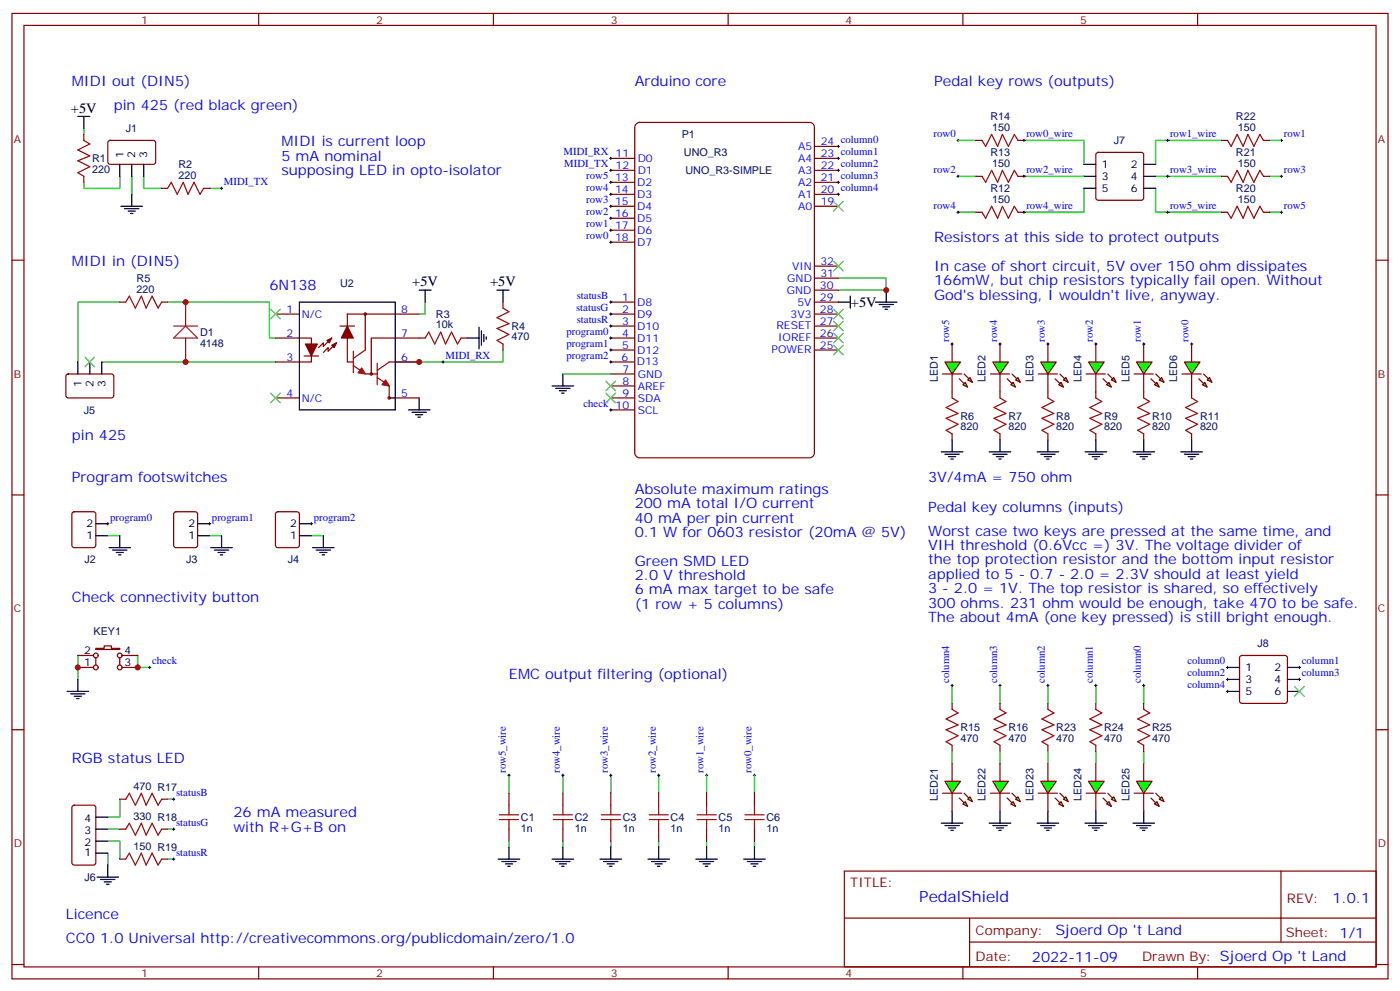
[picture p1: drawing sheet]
<svg xmlns="http://www.w3.org/2000/svg" width="412mm" height="292mm" viewBox="0 0 412 292" stroke-linecap="round" stroke-linejoin="round" font-family="sans-serif">
<g fill="none" stroke="#870000" stroke-width=".35">
<path d="M3.5 4h405.4v284.3h-405.4zM7.1 7.5h398.2v277.3h-398.2zM76.2 4v3.5M145.3 4v3.5M214.5 4v3.5M283.6 4v3.5M352.8 4v3.5M32 41.6l.5-.3 12.9 .1 .5 .7-.1 5.9-.6 .4-13-.1-.5-.6v-5.6zM179.9 46.6h7.1M179.9 50.2h7.1M179.9 53.7h7.1M179.9 57.2h7.1"/>
<path d="M239.9 46.6h7M239.9 50.2h7M239.9 53.7h7M239.9 57.2h7M239.9 43.1h7M323 45.1l.5-.2h12.7l.5 .2 .2 .5v12.7l-.2 .5-.5 .2h-12.7l-.5-.2-.2-.5v-12.7zM3.5 76.6h3.6M179.9 60.7h7.1M179.9 64.3h7.1M179.9 67.8h7.1M179.9 71.3h7.1M239.9 60.7h7"/>
<path d="M239.9 78.4h7M405.3 76.6h3.6M81.1 99.6h10.6v7h-10.6M81.1 92.5h7.1M97.7 99.6l-2.5 2.4v-1l-1.4 1.4M100.2 96h4.2M107.6 92.5v10.6M123.5 92.5h-21.2v14.1h1.8M123.5 99.6h-14.1v10.5M179.9 89h7.1M179.9 92.5h7.1M179.9 96h7.1"/>
<path d="M179.9 99.6h7.1M239.9 89h7M239.9 92.5h7M239.9 96h7M239.9 99.6h7M239.9 85.4h7M239.9 81.9h7M19.6 110.3l.5-.2 13 .1 .4 .6-.1 6-.6 .4-13-.1-.4-.6v-5.7zM81.1 117.2h7.1M89.6 104.8h4.2M99.1 101l-2.4 2.4v-1l-1.5 1.4M114.7 113.7v3.5"/>
<path d="M114.7 106.6h8.8M116.4 117.2h7.1M179.9 103.1h7.1M179.9 106.6h7.1M179.9 110.1h7.1M179.9 113.7h7.1M179.9 117.2h7.1M239.9 103.1h7M280.5 101.3v5.3M280.5 110.1v5.3M179.9 120.7h7.1M3.5 145.8h3.6"/>
<path d="M21.4 150.9l.5-.2h5.6l.7 .4v9.5l-.4 .6-5.9 .1-.7-.5v-9.4zM51.4 150.9l.5-.2h5.6l.7 .4v9.5l-.5 .6-5.8 .1-.7-.5v-9.4zM81.4 150.9l.4-.2h5.7l.6 .4 .1 9.5-.5 .6-5.9 .1-.6-.5-.1-9.4zM405.3 145.8h3.6M22.9 196.6h4.6M22.9 193h4.6M28.2 190.9h2.5v-.7h2.1v.7h2.5v.4h-7.1zM28.2 193.7v2.2M35.3 193.7v2.2M36 196.6h4.6M36 193h4.6M365.4 193.2l.4-.2h12.7l.5 .2 .2 .5v12.7l-.2 .5-.5 .3h-12.7l-.5-.3-.2-.5v-12.7z"/>
<path d="M3.5 214.9h3.6M405.3 214.9h3.6M21.4 237.3l.5-.2h5.6l.7 .5v16.5l-.4 .6-5.9 .1-.7-.5v-16.5zM248.7 256.5h156.6v28.3h-156.6zM377.3 256.6v20.8M248.7 270.4h156.5M285.6 277.4h119.6M285.6 270.4v14.1M3.5 284.1h3.6M76.2 284.8v3.5M145.3 284.8v3.5M214.5 284.8v3.5"/>
<path d="M283.6 284.8v3.5M352.8 284.8v3.5M405.3 284.1h3.6"/>
<circle cx="107.6" cy="92.5" r=".35"/>
<circle cx="109.4" cy="110.1" r=".35"/>
<circle cx="114.7" cy="117.2" r=".35"/>
<circle cx="28.2" cy="196.6" r=".71"/>
<circle cx="28.2" cy="193" r=".71"/>
<circle cx="35.3" cy="196.6" r=".71"/>
<circle cx="35.3" cy="193" r=".71"/>
</g>
<path d="M187.3 36.6l1.1-.5h50.1a1.41 1.41 0 0 1 1.4 1.4v95.9a1.51 1.51 0 0 1-1.4 1.4h-50.1a1.51 1.51 0 0 1-1.4-1.4v-95.9z" fill="none" stroke="#800000" stroke-width=".35"/>
<g fill="none" stroke="#000" stroke-width=".35">
<path d="M22.9 34.3h3.6M24.7 34.3v3.5M35.3 48.4v3.5M38.8 48.4v3.5M38.8 57.2v3.5M42.3 48.4v3.5M319.3 48.4h3.5M319.3 51.9h3.5M319.3 55.5h3.5M336.9 48.4h3.5M336.9 51.9h3.5M336.9 55.5h3.5"/>
<path d="M35.6 60.7h6.4M36.7 61.5h4.2M37.7 62.2h2.2M38.5 62.9h.7M88.2 89h28.2v31.7h-28.2zM123.5 85.4h3.5M125.2 85.4v3.6M137.6 99.6h3.5M141.1 96.4v6.3M141.8 97.4v4.3M142.5 98.5v2.1M143.2 99.2v.7"/>
<path d="M146.4 85.4h3.5M148.2 85.4v3.6M246.9 89h3.6M250.5 87.2v3.5M257.9 89h6.3M258.9 89.7h4.3M260 90.4h2.1M260.7 91.1h.7M261.1 85.4v3.6M22.9 106.6v3.5M26.5 106.6v3.5M30 106.6v3.5"/>
<path d="M114.7 117.2h1.7M123.5 117.2v3.5M120.3 120.7h6.3M121.4 121.4h4.2M122.4 122.1h2.1M123.1 122.8h.7M28.2 157.8h3.5M28.2 154.2h3.5M35.3 157.8v3.5M58.2 157.8h3.5M58.2 154.2h3.5M65.3 157.8v3.5"/>
<path d="M88.2 157.8h3.5M88.2 154.2h3.5M95.2 157.8v3.5M32.1 161.3h6.4M33.2 162h4.2M34.2 162.7h2.1M34.9 163.4h.7M62.1 161.3h6.3M63.1 162h4.3M64.2 162.7h2.1M64.9 163.4h.7M92.1 161.3h6.3"/>
<path d="M93.1 162h4.3M94.2 162.7h2.1M94.9 163.4h.7M361.6 196.6h3.5M379.2 196.6h3.6M19.8 203.6h6.3M20.8 204.3h4.2M21.9 205h2.1M22.6 205.7h.7M22.9 200.1v3.5M361.6 203.6h3.5M361.6 200.1h3.5"/>
<path d="M379.2 203.6h3.6M379.2 200.1h3.6M28.2 251.2h3.5M28.2 247.7h3.5M28.2 244.2h3.5M28.2 240.7h3.5M28.6 258.3h6.3M29.6 259h4.3M30.7 259.7h2.1M31.7 254.8v3.5M31.4 260.4h.7"/>
</g>
<g fill="none" stroke="#008700" stroke-width=".35">
<path d="M24.7 37.8v1.8M35.3 51.9v3.6h-10.6v-1.8M38.8 51.9v5.3M42.3 51.9v3.6h5.3M61.7 55.5h3.6M35.3 89h-12.4v17.6M49.4 89h30v10.6h1.7M125.2 89v3.5h-1.7M246.9 81.9h14.2v3.5h-14.2M30 106.6h51.1M148.2 103.1v3.5h-31.8M31.7 157.8h3.6"/>
<path d="M61.7 157.8h3.6M91.7 157.8h3.5M22.9 193v7.1M40.6 193v3.6h3.5M31.7 251.2v3.6"/>
</g>
<g fill="none" stroke="#000" stroke-width=".29">
<path d="M64.9 55.5h.7M65.3 55.1v.7M179.6 50.2h.7M179.6 46.6h.7M179.9 46.3v.7M179.9 49.8v.7M130.2 106.6h.7M130.5 106.3v.7M31.4 154.2h.7M31.7 153.9v.7M61.4 154.2h.7M61.7 153.9v.7"/>
<path d="M91.4 154.2h.7M91.7 153.9v.7M43.7 196.6h.7M44.1 196.2v.7M50.8 235.4h.7M51.2 235v.7M50.8 244.2h.7M50.8 253h.7M51.2 243.8v.7M51.2 252.7v.7"/>
</g>
<path d="M51.2 96h7M54.7 96l3.5 3.6h-7zM54.7 89v7M54.7 99.6v7" fill="none" stroke="#8c2424" stroke-width=".35"/>
<g fill="#870000" stroke="#870000" stroke-width=".35">
<path d="M90 101.3h3.5l-1.8 3.5z"/>
<path d="M97.7 101.7l1.4-.7-.7 1.4z"/>
<path d="M96.3 100.3l1.4-.7-.7 1.4z"/>
<path d="M102.3 96l1.8 3.6h-3.6z"/>
</g>
<g fill="#a10000" stroke="#a10000" stroke-width=".35">
<path d="M106.5 108.4l1.1 1.7-2.1-.3z"/>
<path d="M113.6 111.9l1.1 1.8-2.2-.4z"/>
</g>
<path d="M104.1 103.4v6.4M104.1 107.7l2.1 1.4M107.6 103.1l-3.5 2.5M107.6 110.1h3.5M111.1 111.2l2.1 1.4M111.1 107v6.3M114.7 106.6l-3.6 2.5" fill="none" stroke="#a10000" stroke-width=".35"/>
<g fill="#0f0" stroke="#870000" stroke-width=".35">
<path d="M283.6 113.3l.7-.7 .7 1.4z"/>
<path d="M285 111.9l.8-.7 .7 1.4z"/>
</g>
<g fill="#870000" stroke="#870000" stroke-width=".35">
<path d="M282.6 111.5l1.4 1.5z"/>
<path d="M284 110.1l1.4 1.4z"/>
</g>
<path d="M277.6 110.1h5.7z" fill="#f00" stroke="#870000" stroke-width=".35"/>
<path d="M278.3 106.6h4.6l-2.4 3.5z" fill="#0f0" stroke="#870000" stroke-width=".35"/>
<path d="M294.6 101.3v5.3M294.6 110.1v5.3" fill="none" stroke="#870000" stroke-width=".35"/>
<g fill="#0f0" stroke="#870000" stroke-width=".35">
<path d="M297.7 113.3l.7-.7 .8 1.4z"/>
<path d="M299.2 111.9l.7-.7 .7 1.4z"/>
</g>
<g fill="#870000" stroke="#870000" stroke-width=".35">
<path d="M296.7 111.5l1.4 1.5z"/>
<path d="M298.1 110.1l1.4 1.4z"/>
</g>
<path d="M291.7 110.1h5.7z" fill="#f00" stroke="#870000" stroke-width=".35"/>
<path d="M292.5 106.6h4.5l-2.4 3.5z" fill="#0f0" stroke="#870000" stroke-width=".35"/>
<path d="M308.7 101.3v5.3M308.7 110.1v5.3" fill="none" stroke="#870000" stroke-width=".35"/>
<g fill="#0f0" stroke="#870000" stroke-width=".35">
<path d="M312.6 112.6l.7 1.4-1.4-.7z"/>
<path d="M313.3 111.9l.7-.7 .7 1.4z"/>
</g>
<g fill="#870000" stroke="#870000" stroke-width=".35">
<path d="M310.8 111.5l1.4 1.5z"/>
<path d="M312.2 110.1l1.4 1.4z"/>
</g>
<path d="M305.9 110.1h5.6z" fill="#f00" stroke="#870000" stroke-width=".35"/>
<path d="M306.6 106.6h4.5l-2.4 3.5z" fill="#0f0" stroke="#870000" stroke-width=".35"/>
<path d="M322.8 101.3v5.3M322.8 110.1v5.3" fill="none" stroke="#870000" stroke-width=".35"/>
<g fill="#0f0" stroke="#870000" stroke-width=".35">
<path d="M326 113.3l.7-.7 .7 1.4z"/>
<path d="M327.4 111.9l.7-.7 .7 1.4z"/>
</g>
<g fill="#870000" stroke="#870000" stroke-width=".35">
<path d="M324.9 111.5l1.4 1.5z"/>
<path d="M326.3 110.1l1.4 1.4z"/>
</g>
<path d="M320 110.1h5.6z" fill="#f00" stroke="#870000" stroke-width=".35"/>
<path d="M320.7 106.6h4.6l-2.5 3.5z" fill="#0f0" stroke="#870000" stroke-width=".35"/>
<path d="M336.9 101.3v5.3M336.9 110.1v5.3" fill="none" stroke="#870000" stroke-width=".35"/>
<g fill="#0f0" stroke="#870000" stroke-width=".35">
<path d="M340.1 113.3l.7-.7 .7 1.4z"/>
<path d="M341.5 111.9l.7-.7 .7 1.4z"/>
</g>
<g fill="#870000" stroke="#870000" stroke-width=".35">
<path d="M339 111.5l1.4 1.5z"/>
<path d="M340.4 110.1l1.4 1.4z"/>
</g>
<path d="M334.1 110.1h5.6z" fill="#f00" stroke="#870000" stroke-width=".35"/>
<path d="M334.8 106.6h4.6l-2.5 3.5z" fill="#0f0" stroke="#870000" stroke-width=".35"/>
<path d="M351 101.3v5.3M351 110.1v5.3" fill="none" stroke="#870000" stroke-width=".35"/>
<g fill="#0f0" stroke="#870000" stroke-width=".35">
<path d="M354.2 113.3l.7-.7 .7 1.4z"/>
<path d="M355.6 111.9l.7-.7 .7 1.4z"/>
</g>
<g fill="#870000" stroke="#870000" stroke-width=".35">
<path d="M353.1 111.5l1.4 1.5z"/>
<path d="M354.5 110.1l1.5 1.4z"/>
</g>
<path d="M348.2 110.1h5.6z" fill="#f00" stroke="#870000" stroke-width=".35"/>
<path d="M348.9 106.6h4.6l-2.5 3.5z" fill="#0f0" stroke="#870000" stroke-width=".35"/>
<g fill="none" stroke="#000" stroke-width=".29">
<path d="M280.1 101.3h.7M280.5 101v.7M294.2 101.3h.7M294.6 101v.7M308.3 101.3h.7M308.7 101v.7M322.4 101.3h.7M322.8 101v.7M336.5 101.3h.8M336.9 101v.7M350.7 101.3h.7M351 101v.7"/>
<path d="M280.1 201.9h.7M280.5 201.5v.7M294.2 201.9h.7M294.6 201.5v.7M308.3 201.9h.7M308.7 201.5v.7M322.4 201.9h.7M322.8 201.5v.7M336.5 201.9h.8M336.9 201.5v.7"/>
</g>
<path d="M280.5 117.2l1.7 1.1-3.5 1.7 3.5 1.8-3.5 1.4 3.5 1.8-3.5 1.7 1.8 1.1M294.6 117.2l1.7 1.1-3.5 1.7 3.5 1.8-3.5 1.4 3.5 1.8-3.5 1.7 1.8 1.1M308.7 117.2l1.7 1.1-3.5 1.7 3.5 1.8-3.5 1.4 3.5 1.8-3.5 1.7 1.8 1.1M322.8 117.2l1.8 1.1-3.6 1.7 3.6 1.8-3.6 1.4 3.6 1.8-3.6 1.7 1.8 1.1M336.9 117.2l1.8 1.1-3.6 1.7 3.6 1.8-3.6 1.4 3.6 1.8-3.6 1.7 1.8 1.1M351 117.2l1.8 1.1-3.6 1.7 3.6 1.8-3.6 1.4 3.6 1.8-3.6 1.7 1.8 1.1" fill="none" stroke="#a10000" stroke-width=".35"/>
<g fill="none" stroke="#870000" stroke-width=".35">
<path d="M280.5 115.4v1.8M294.6 115.4v1.8M308.7 115.4v1.8M322.8 115.4v1.8M336.9 115.4v1.8M351 115.4v1.8M280.5 127.8v1.7M294.6 127.8v1.7M308.7 127.8v1.7M322.8 127.8v1.7M336.9 127.8v1.7M351 127.8v1.7"/>
<path d="M336.9 224.8v5.3M336.9 233.6v5.3"/>
</g>
<g fill="none" stroke="#000" stroke-width=".35">
<path d="M277.3 133.1h6.3M278.3 133.8h4.3M279.4 134.5h2.1M280.1 135.2h.7M280.5 129.5v3.6M291.4 133.1h6.3M292.5 133.8h4.2M293.5 134.5h2.1M294.2 135.2h.7M294.6 129.5v3.6M305.5 133.1h6.4M306.6 133.8h4.2"/>
<path d="M307.6 134.5h2.1M308.3 135.2h.7M308.7 129.5v3.6M319.6 133.1h6.4M320.7 133.8h4.2M321.7 134.5h2.1M322.4 135.2h.7M322.8 129.5v3.6M333.7 133.1h6.4M334.8 133.8h4.2M335.8 134.5h2.2M336.5 135.2h.8"/>
<path d="M336.9 129.5v3.6M347.8 133.1h6.4M348.9 133.8h4.2M350 134.5h2.1M350.7 135.2h.7M351 129.5v3.6M280.5 238.9v3.5M294.6 238.9v3.5M308.7 238.9v3.5M322.8 238.9v3.5M336.9 238.9v3.5M277.3 242.4h6.3"/>
<path d="M278.3 243.1h4.3M279.4 243.8h2.1M280.1 244.5h.7M291.4 242.4h6.3M292.5 243.1h4.2M293.5 243.8h2.1M294.2 244.5h.7M305.5 242.4h6.4M306.6 243.1h4.2M307.6 243.8h2.1M308.3 244.5h.7M319.6 242.4h6.4"/>
<path d="M320.7 243.1h4.2M321.7 243.8h2.1M322.4 244.5h.7M333.7 242.4h6.4M334.8 243.1h4.2M335.8 243.8h2.2M336.5 244.5h.8"/>
</g>
<g fill="#0f0" stroke="#870000" stroke-width=".35">
<path d="M340.1 236.8l.7-.7 .7 1.4z"/>
<path d="M341.5 235.4l.7-.7 .7 1.4z"/>
</g>
<g fill="#870000" stroke="#870000" stroke-width=".35">
<path d="M339 235l1.4 1.4z"/>
<path d="M340.4 233.6l1.4 1.4z"/>
</g>
<path d="M334.1 233.6h5.6z" fill="#f00" stroke="#870000" stroke-width=".35"/>
<path d="M334.8 230.1h4.6l-2.5 3.5z" fill="#0f0" stroke="#870000" stroke-width=".35"/>
<path d="M322.8 224.8v5.3M322.8 233.6v5.3" fill="none" stroke="#870000" stroke-width=".35"/>
<g fill="#0f0" stroke="#870000" stroke-width=".35">
<path d="M326 236.8l.7-.7 .7 1.4z"/>
<path d="M327.4 235.4l.7-.7 .7 1.4z"/>
</g>
<g fill="#870000" stroke="#870000" stroke-width=".35">
<path d="M324.9 235l1.4 1.4z"/>
<path d="M326.3 233.6l1.4 1.4z"/>
</g>
<path d="M320 233.6h5.6z" fill="#f00" stroke="#870000" stroke-width=".35"/>
<path d="M320.7 230.1h4.6l-2.5 3.5z" fill="#0f0" stroke="#870000" stroke-width=".35"/>
<path d="M308.7 224.8v5.3M308.7 233.6v5.3" fill="none" stroke="#870000" stroke-width=".35"/>
<g fill="#0f0" stroke="#870000" stroke-width=".35">
<path d="M312.6 236.1l.7 1.4-1.4-.7z"/>
<path d="M314 234.7l.7 1.4-1.4-.7z"/>
</g>
<g fill="#870000" stroke="#870000" stroke-width=".35">
<path d="M310.8 235l1.4 1.4z"/>
<path d="M312.2 233.6l1.4 1.4z"/>
</g>
<path d="M305.9 233.6h5.6z" fill="#f00" stroke="#870000" stroke-width=".35"/>
<path d="M306.6 230.1h4.5l-2.4 3.5z" fill="#0f0" stroke="#870000" stroke-width=".35"/>
<path d="M294.6 224.8v5.3M294.6 233.6v5.3" fill="none" stroke="#870000" stroke-width=".35"/>
<g fill="#0f0" stroke="#870000" stroke-width=".35">
<path d="M297.7 236.8l.7-.7 .8 1.4z"/>
<path d="M299.2 235.4l.7-.7 .7 1.4z"/>
</g>
<g fill="#870000" stroke="#870000" stroke-width=".35">
<path d="M296.7 235l1.4 1.4z"/>
<path d="M298.1 233.6l1.4 1.4z"/>
</g>
<path d="M291.7 233.6h5.7z" fill="#f00" stroke="#870000" stroke-width=".35"/>
<path d="M292.5 230.1h4.5l-2.4 3.5z" fill="#0f0" stroke="#870000" stroke-width=".35"/>
<path d="M280.5 224.8v5.3M280.5 233.6v5.3" fill="none" stroke="#870000" stroke-width=".35"/>
<g fill="#0f0" stroke="#870000" stroke-width=".35">
<path d="M283.6 236.8l.7-.7 .7 1.4z"/>
<path d="M285 235.4l.8-.7 .7 1.4z"/>
</g>
<g fill="#870000" stroke="#870000" stroke-width=".35">
<path d="M282.6 235l1.4 1.4z"/>
<path d="M284 233.6l1.4 1.4z"/>
</g>
<path d="M277.6 233.6h5.7z" fill="#f00" stroke="#870000" stroke-width=".35"/>
<path d="M278.3 230.1h4.6l-2.4 3.5z" fill="#0f0" stroke="#870000" stroke-width=".35"/>
<g fill="none" stroke="#3c3" stroke-width=".35">
<path d="M245.5 59.3l2.9 2.9M248.4 59.3l-2.9 2.9M245.5 77l2.9 2.8M248.4 77l-2.9 2.8M79.7 91.1l2.8 2.8M82.5 91.1l-2.8 2.8M245.5 91.1l2.9 2.8M245.5 94.6l2.9 2.8M245.5 98.1l2.9 2.9M248.4 91.1l-2.9 2.8M248.4 94.6l-2.9 2.8M248.4 98.1l-2.9 2.9"/>
<path d="M25 105.2l2.9 2.8M27.9 105.2l-2.9 2.8M79.7 115.8l2.8 2.8M82.5 115.8l-2.8 2.8M178.5 115.8l2.8 2.8M178.5 112.3l2.8 2.8M181.3 115.8l-2.8 2.8M181.3 112.3l-2.8 2.8M245.5 101.7l2.9 2.8M248.4 101.7l-2.9 2.8M381.4 202.2l2.8 2.8M384.2 202.2l-2.8 2.8"/>
</g>
<g fill="none" stroke="#000" stroke-width=".29">
<path d="M179.6 57.2h.7M179.6 53.7h.7M179.9 53.3v.7M179.9 56.9v.7M246.6 57.2h.7M246.6 53.7h.7M246.6 43.1h.7M246.6 46.6h.7M246.6 50.2h.7M246.9 42.8v.7M246.9 46.3v.7M246.9 49.8v.7"/>
<path d="M246.9 53.3v.7M246.9 56.9v.7M281.9 41.3h.7M281.9 51.9h.7M282.2 41v.7M282.2 51.6v.7M301.3 41.3h.7M301.3 51.9h.7M301.6 41v.7M301.6 51.6v.7M343.6 41.3h.7M343.6 51.9h.7"/>
<path d="M344 41v.7M344 51.6v.7M377.1 41.3h.7M377.1 51.9h.7M377.5 41v.7M377.5 51.6v.7M179.6 71.3h.7M179.6 67.8h.7M179.6 64.3h.7M179.6 60.7h.7M179.9 60.4v.7M179.9 63.9v.7"/>
<path d="M179.9 67.5v.7M179.9 71v.7M281.9 62.5h.7M282.2 62.2v.7M301.3 62.5h.7M301.6 62.2v.7M343.6 62.5h.7M344 62.2v.7M377.1 62.5h.7M377.5 62.2v.7M179.6 99.6h.7M179.6 89h.7"/>
<path d="M179.6 92.5h.7M179.6 96h.7M179.9 88.6v.7M179.9 92.1v.8M179.9 95.7v.7M179.9 99.2v.7M179.6 103.1h.7M179.6 106.6h.7M179.9 102.7v.7M179.9 106.3v.7M179.6 120.7h.7M179.9 120.4v.7"/>
<path d="M361.2 196.6h.7M361.6 196.2v.7M361.6 199.7v.7M382.4 196.6h.7M382.8 196.2v.7M382.8 199.7v.7M361.2 200.1h.7M361.2 203.6h.7M361.6 203.3v.7M382.4 200.1h.7M149.6 228.3h.7M149.9 228v.7"/>
<path d="M165.5 228.3h.7M165.8 228v.7M179.6 228.3h.7M179.9 228v.7M193.7 228.3h.7M194 228v.7M207.8 228.3h.7M208.1 228v.7M221.9 228.3h.7M222.2 228v.7"/>
</g>
<g fill="none" stroke="#000" stroke-width=".35">
<path d="M162.6 113.7h6.4M163.7 114.4h4.2M164.7 115.1h2.2M165.5 115.8h.7M165.8 110.1v3.6M146.8 253h6.3M147.8 253.7h4.2M148.9 254.4h2.1M149.6 255.1h.7M149.9 249.5v3.5M162.6 253h6.4M163.7 253.7h4.2"/>
<path d="M164.7 254.4h2.2M165.5 255.1h.7M165.8 249.5v3.5M176.7 253h6.4M177.8 253.7h4.2M178.9 254.4h2.1M179.6 255.1h.7M179.9 249.5v3.5M190.9 253h6.3M191.9 253.7h4.2M193 254.4h2.1M193.7 255.1h.7"/>
<path d="M194 249.5v3.5M205 253h6.3M206 253.7h4.3M207.1 254.4h2.1M207.8 255.1h.7M208.1 249.5v3.5M219.1 253h6.3M220.1 253.7h4.3M221.2 254.4h2.1M221.9 255.1h.7M222.2 249.5v3.5"/>
</g>
<g fill="none" stroke="#008700" stroke-width=".35">
<path d="M282.2 41.3h5.3M282.2 51.9h5.3M301.6 41.3h17.7v7.1M301.6 51.9h17.7M319.3 55.5v7h-17.7M340.4 55.5v7h19.4M340.4 51.9h19.4M359.8 41.3h-19.4v7.1M373.9 41.3h3.6M373.9 51.9h3.6M282.2 62.5h5.3M373.9 62.5h3.6"/>
<path d="M165.8 110.1h14.1M280.5 201.9v5.3M294.6 201.9v5.3M308.7 201.9v5.3M322.8 201.9v5.3M336.9 201.9v5.3M35.3 235.4v5.3h-3.6M49.4 235.4h1.8M149.9 228.3v5.3M165.8 228.3v5.3M179.9 228.3v5.3M194 228.3v5.3"/>
<path d="M208.1 228.3v5.3M222.2 228.3v5.3M280.5 221.3v3.5M294.6 221.3v3.5M308.7 221.3v3.5M322.8 221.3v3.5M336.9 221.3v3.5M31.7 247.7h3.6v5.3M31.7 244.2h3.6M49.4 253h1.8M49.4 244.2h1.8M149.9 247.7v1.8"/>
<path d="M165.8 247.7v1.8M179.9 247.7v1.8M194 247.7v1.8M208.1 247.7v1.8M222.2 247.7v1.8"/>
</g>
<g fill="none" stroke="#a10000" stroke-width=".35">
<path d="M24.7 41.3l1.8 1.1-3.6 1.8 3.6 1.7-3.6 1.4 3.6 1.8-3.6 1.8 1.8 1M49.4 55.5l1-1.8 1.8 3.5 1.8-3.5 1.4 3.5 1.7-3.5 1.8 3.5 1.1-1.7M289.3 51.9l1 1.8 1.8-3.5 1.8 3.5 1.4-3.5 1.7 3.5 1.8-3.5 1.1 1.7M289.3 41.3l1 1.8 1.8-3.5 1.8 3.5 1.4-3.5 1.7 3.5 1.8-3.5 1.1 1.7M361.6 51.9l1.1 1.8 1.7-3.5 1.8 3.5 1.4-3.5 1.8 3.5 1.7-3.5 1.1 1.7M361.6 41.3l1.1 1.8 1.7-3.5 1.8 3.5 1.4-3.5 1.8 3.5 1.7-3.5 1.1 1.7M289.3 62.5l1 1.8 1.8-3.6 1.8 3.6 1.4-3.6 1.7 3.6 1.8-3.6 1.1 1.8M361.6 62.5l1.1 1.8 1.7-3.6 1.8 3.6 1.4-3.6 1.8 3.6 1.7-3.6 1.1 1.8M37 89l1.1-1.8 1.8 3.5 1.7-3.5 1.4 3.5 1.8-3.5 1.8 3.5 1-1.7M125.2 99.6l1.1-1.8 1.8 3.5 1.7-3.5 1.4 3.5 1.8-3.5 1.8 3.5 1-1.7M148.2 90.7l1.7 1.1-3.5 1.8 3.5 1.7-3.5 1.4 3.5 1.8-3.5 1.8 1.8 1M280.5 208.9l1.7 1.1-3.5 1.7 3.5 1.8-3.5 1.4 3.5 1.8-3.5 1.7 1.8 1.1"/>
<path d="M294.6 208.9l1.7 1.1-3.5 1.7 3.5 1.8-3.5 1.4 3.5 1.8-3.5 1.7 1.8 1.1M308.7 208.9l1.7 1.1-3.5 1.7 3.5 1.8-3.5 1.4 3.5 1.8-3.5 1.7 1.8 1.1M322.8 208.9l1.8 1.1-3.6 1.7 3.6 1.8-3.6 1.4 3.6 1.8-3.6 1.7 1.8 1.1M336.9 208.9l1.8 1.1-3.6 1.7 3.6 1.8-3.6 1.4 3.6 1.8-3.6 1.7 1.8 1.1M37 235.4l1.1-1.8 1.8 3.5 1.7-3.5 1.4 3.5 1.8-3.5 1.8 3.5 1-1.7M147.1 240h5.7M149.9 237.1v2.9M163 240h5.6M165.8 237.1v2.9M177.1 240h5.6M179.9 237.1v2.9M191.2 240h5.6"/>
<path d="M194 237.1v2.9M205.3 240h5.7M208.1 237.1v2.9M219.4 240h5.7M222.2 237.1v2.9M37 253l1.1-1.8 1.8 3.6 1.7-3.6 1.4 3.6 1.8-3.6 1.8 3.6 1-1.8M37 244.2l1.1-1.8 1.8 3.6 1.7-3.6 1.4 3.6 1.8-3.6 1.8 3.6 1-1.8M147.1 241.4h5.7M149.9 241.4v2.8M163 241.4h5.6M165.8 241.4v2.8M177.1 241.4h5.6"/>
<path d="M179.9 241.4v2.8M191.2 241.4h5.6M194 241.4v2.8M205.3 241.4h5.7M208.1 241.4v2.8M219.4 241.4h5.7M222.2 241.4v2.8"/>
</g>
<g fill="none" stroke="#870000" stroke-width=".35">
<path d="M24.7 39.6v1.7M24.7 51.9v1.8M47.6 55.5h1.8M60 55.5h1.7M287.5 51.9h1.8M287.5 41.3h1.8M299.9 51.9h1.7M299.9 41.3h1.7M359.8 51.9h1.8M359.8 41.3h1.8M372.2 51.9h1.7M372.2 41.3h1.7"/>
<path d="M287.5 62.5h1.8M299.9 62.5h1.7M359.8 62.5h1.8M372.2 62.5h1.7M35.3 89h1.7M47.6 89h1.8M123.5 99.6h1.7M135.8 99.6h1.8M148.2 89v1.7M148.2 101.3v1.8M280.5 207.2v1.7M280.5 219.5v1.8"/>
<path d="M294.6 207.2v1.7M294.6 219.5v1.8M308.7 207.2v1.7M308.7 219.5v1.8M322.8 207.2v1.7M322.8 219.5v1.8M336.9 207.2v1.7M336.9 219.5v1.8M35.3 235.4h1.7M47.6 235.4h1.8M149.9 233.6v3.5M165.8 233.6v3.5"/>
<path d="M179.9 233.6v3.5M194 233.6v3.5M208.1 233.6v3.5M222.2 233.6v3.5M35.3 244.2h1.7M35.3 253h1.7M47.6 244.2h1.8M47.6 253h1.8M149.9 244.2v3.5M165.8 244.2v3.5M179.9 244.2v3.5M194 244.2v3.5"/>
<path d="M208.1 244.2v3.5M222.2 244.2v3.5"/>
</g>
<g fill="#c00">
<circle cx="54.7" cy="106.6" r=".88"/>
<circle cx="54.7" cy="89" r=".88"/>
<circle cx="22.9" cy="196.6" r=".88"/>
<circle cx="40.6" cy="196.6" r=".88"/>
<circle cx="123.5" cy="106.6" r=".88"/>
<circle cx="261.1" cy="85.4" r=".88"/>
</g>
<text font-size="4.6" fill="#00f" x="270.8" y="265.6">PedalShield</text>
<g font-size="4.2" fill="#00f">
<text x="21.2" y="25.5">MIDI out (DIN5)</text>
<text x="187" y="25.5">Arduino core</text>
<text x="275.2" y="25.5">Pedal key rows (outputs)</text>
<text x="33.5" y="32.5">pin 425 (red black green)</text>
<text x="82.9" y="43.1">MIDI is current loop</text>
<text x="82.9" y="47.3">5 mA nominal</text>
<text x="82.9" y="51.6">supposing LED in opto-isolator</text>
<text x="275.2" y="71.3">Resistors at this side to protect outputs</text>
<text x="21.2" y="78.4">MIDI in (DIN5)</text>
<text x="275.2" y="79.8">In case of short circuit, 5V over 150 ohm dissipates</text>
<text x="79.4" y="85.4">6N138</text>
<text x="275.2" y="84">166mW, but chip resistors typically fail open. Without</text>
<text x="275.2" y="88.3">God's blessing, I wouldn't live, anyway.</text>
<text x="21.2" y="129.5">pin 425</text>
<text x="21.2" y="141.9">Program footswitches</text>
<text x="273.4" y="141.9">3V/4mA = 750 ohm</text>
<text x="187" y="145.4">Absolute maximum ratings</text>
<text x="187" y="149.6">200 mA total I/O current</text>
<text x="187" y="153.9">40 mA per pin current</text>
<text x="273.4" y="150.7">Pedal key columns (inputs)</text>
<text x="187" y="158.1">0.1 W for 0603 resistor (20mA @ 5V)</text>
<text x="273.4" y="157.8">Worst case two keys are pressed at the same time, and</text>
<text x="273.4" y="162">VIH threshold (0.6Vcc =) 3V. The voltage divider of</text>
<text x="187" y="166.6">Green SMD LED</text>
<text x="273.4" y="166.2">the top protection resistor and the bottom input resistor</text>
<text x="187" y="170.8">2.0 V threshold</text>
<text x="273.4" y="170.5">applied to 5 - 0.7 - 2.0 = 2.3V should at least yield</text>
<text x="21.2" y="177.2">Check connectivity button</text>
<text x="187" y="175">6 mA max target to be safe</text>
<text x="187" y="179.3">(1 row + 5 columns)</text>
<text x="273.4" y="174.7">3 - 2.0 = 1V. The top resistor is shared, so effectively</text>
<text x="273.4" y="178.9">300 ohms. 231 ohm would be enough, take 470 to be safe.</text>
<text x="273.4" y="183.2">The about 4mA (one key pressed) is still bright enough.</text>
<text x="149.9" y="200.1">EMC output filtering (optional)</text>
<text x="21.2" y="224.8">RGB status LED</text>
<text x="68.8" y="240.7">26 mA measured</text>
<text x="68.8" y="244.9">with R+G+B on</text>
<text x="392.5" y="265.8">1.0.1</text>
<text x="19.4" y="270.7">Licence</text>
<text x="310.9" y="275.4">Sjoerd Op 't Land</text>
<text x="19.4" y="277.7">CC0 1.0 Universal http://creativecommons.org/publicdomain/zero/1.0</text>
<text x="304" y="283.2">2022-11-09</text>
</g>
<g font-size="4.2">
<text x="20.9" y="33.2">+5V</text>
<text x="121.5" y="84.3">+5V</text>
<text x="144.4" y="84.3">+5V</text>
<text x="250.6" y="90.4">+5V</text>
</g>
<g font-size="3.9" fill="#800">
<text x="250.5" y="261.1">TITLE:</text>
<text x="379.1" y="265.8">REV:</text>
<text x="287.4" y="275.3">Company:</text>
<text x="378.7" y="275.9">Sheet: 1/1</text>
<text x="287.4" y="283">Date:</text>
<text x="336.4" y="283.1">Drawn By: Sjoerd Op 't Land</text>
</g>
<g font-size="3.2" fill="#800">
<text x="41.6" y="6.9">1</text>
<text x="110.8" y="6.9">2</text>
<text x="179.9" y="6.9">3</text>
<text x="249.1" y="6.9">4</text>
<text x="318.2" y="6.9">5</text>
<text x="4.1" y="42.1">A</text>
<text x="405.9" y="42.1">A</text>
<text x="4.1" y="111.2">B</text>
<text x="405.9" y="111.2">B</text>
<text x="4.1" y="180.3">C</text>
<text x="405.9" y="180.3">C</text>
<text x="4.1" y="249.5">D</text>
<text x="405.9" y="249.5">D</text>
<text x="41.6" y="287.8">1</text>
<text x="110.8" y="287.8">2</text>
<text x="179.9" y="287.8">3</text>
<text x="249.1" y="287.8">4</text>
<text x="318.2" y="287.8">5</text>
</g>
<g font-size="3.2" fill="#000080">
<text x="291.8" y="35.5">R14</text>
<text x="364.1" y="35.5">R22</text>
<text x="37.1" y="38.9">J1</text>
<text x="200.8" y="40.7">P1</text>
<text x="292.3" y="38.5">150</text>
<text x="364.6" y="38.5">150</text>
<text x="27.2" y="47.7">R1</text>
<text x="201.5" y="46">UNO_R3</text>
<text x="291.8" y="46.1">R13</text>
<text x="328.1" y="42.5">J7</text>
<text x="364.1" y="46.1">R21</text>
<text x="27.2" y="50.9">220</text>
<text x="52.6" y="52.6">220</text>
<text x="52.6" y="49.5">R2</text>
<text x="201.9" y="51.3">UNO_R3-SIMPLE</text>
<text x="292.3" y="49.1">150</text>
<text x="364.6" y="49.1">150</text>
<text x="291.8" y="56.7">R12</text>
<text x="292.3" y="59.7">150</text>
<text x="364.1" y="56.7">R20</text>
<text x="364.6" y="59.7">150</text>
<text x="40.2" y="83">R5</text>
<text x="40.2" y="86.1">220</text>
<text x="100.2" y="84.6">U2</text>
<text x="128.4" y="93.6">R3</text>
<text x="58.9" y="98.9">D1</text>
<text x="128.4" y="96.7">10k</text>
<text x="150.6" y="100.3">470</text>
<text x="150.6" y="97.1">R4</text>
<text x="58.9" y="102.1">4148</text>
<text x="276.2" y="112.5" transform="rotate(-90 276.2 112.5)">LED1</text>
<text x="290.3" y="112.5" transform="rotate(-90 290.3 112.5)">LED2</text>
<text x="304.4" y="112.5" transform="rotate(-90 304.4 112.5)">LED3</text>
<text x="318.6" y="112.5" transform="rotate(-90 318.6 112.5)">LED4</text>
<text x="332.7" y="112.5" transform="rotate(-90 332.7 112.5)">LED5</text>
<text x="346.8" y="112.5" transform="rotate(-90 346.8 112.5)">LED6</text>
<text x="24.7" y="121.8">J5</text>
<text x="282.9" y="123.6">R6</text>
<text x="297" y="123.6">R7</text>
<text x="311.1" y="123.6">R8</text>
<text x="325.3" y="123.6">R9</text>
<text x="339.4" y="123.6">R10</text>
<text x="353.5" y="123.6">R11</text>
<text x="282.9" y="126.8">820</text>
<text x="297" y="126.8">820</text>
<text x="311.1" y="126.8">820</text>
<text x="325.3" y="126.8">820</text>
<text x="339.4" y="126.8">820</text>
<text x="353.5" y="126.8">820</text>
<text x="24.8" y="165.9">J2</text>
<text x="54.8" y="165.9">J3</text>
<text x="84.8" y="165.9">J4</text>
<text x="27.5" y="187">KEY1</text>
<text x="370.4" y="190.7">J8</text>
<text x="282.9" y="215.3">R15</text>
<text x="297" y="215.3">R16</text>
<text x="311.1" y="215.3">R23</text>
<text x="325.3" y="215.3">R24</text>
<text x="339.4" y="215.3">R25</text>
<text x="282.9" y="218.5">470</text>
<text x="297" y="218.5">470</text>
<text x="311.1" y="218.5">470</text>
<text x="325.3" y="218.5">470</text>
<text x="339.4" y="218.5">470</text>
<text x="39.3" y="232.6">470 R17</text>
<text x="276.2" y="236" transform="rotate(-90 276.2 236)">LED21</text>
<text x="290.3" y="236" transform="rotate(-90 290.3 236)">LED22</text>
<text x="304.4" y="236" transform="rotate(-90 304.4 236)">LED23</text>
<text x="318.6" y="236" transform="rotate(-90 318.6 236)">LED24</text>
<text x="332.7" y="236" transform="rotate(-90 332.7 236)">LED25</text>
<text x="39.3" y="241.4">330 R18</text>
<text x="153.5" y="245">1n</text>
<text x="153.5" y="241.7">C1</text>
<text x="169.3" y="245">1n</text>
<text x="169.3" y="241.7">C2</text>
<text x="183.4" y="245">1n</text>
<text x="183.4" y="241.7">C3</text>
<text x="197.6" y="245">1n</text>
<text x="197.6" y="241.7">C4</text>
<text x="211.7" y="245">1n</text>
<text x="211.7" y="241.7">C5</text>
<text x="225.8" y="245">1n</text>
<text x="225.8" y="241.7">C6</text>
<text x="39.3" y="250.2">150 R19</text>
<text x="24.8" y="259.4">J6</text>
</g>
<g font-size="3.2" fill="#00f">
<text x="275" y="40.5">row0</text>
<text x="302.3" y="40.5">row0_wire</text>
<text x="344.7" y="40.5">row1_wire</text>
<text x="378.2" y="40.5">row1</text>
<text x="166" y="45.8">MIDI_RX 11</text>
<text x="187.8" y="47.7">D0</text>
<text x="235.1" y="47.6">A4</text>
<text x="235.1" y="44.1">A5</text>
<text x="241.8" y="46.2">23 column1</text>
<text x="241.8" y="42.7">24 column0</text>
<text x="166.2" y="49.3">MIDI_TX 12</text>
<text x="172.7" y="52.8">row5</text>
<text x="181.2" y="53.3">13</text>
<text x="187.8" y="51.2">D1</text>
<text x="235.1" y="51.2">A3</text>
<text x="241.8" y="53.3">21 column3</text>
<text x="241.8" y="49.7">22 column2</text>
<text x="275" y="51.1">row2</text>
<text x="302.3" y="51">row2_wire</text>
<text x="344.7" y="51">row3_wire</text>
<text x="378.2" y="51.1">row3</text>
<text x="66" y="54.6">MIDI_TX</text>
<text x="172.7" y="59.9">row3</text>
<text x="172.7" y="56.3">row4</text>
<text x="181.2" y="56.9">14</text>
<text x="187.7" y="54.8">D2</text>
<text x="187.7" y="58.3">D3</text>
<text x="235.1" y="58.2">A1</text>
<text x="235.1" y="54.7">A2</text>
<text x="241.8" y="56.8">20 column4</text>
<text x="172.7" y="63.4">row2</text>
<text x="181.2" y="60.4">15</text>
<text x="181.2" y="63.9">16</text>
<text x="187.7" y="61.8">D4</text>
<text x="187.7" y="65.3">D5</text>
<text x="235.1" y="61.7">A0</text>
<text x="241.8" y="60.3">19</text>
<text x="275" y="61.6">row4</text>
<text x="302.3" y="61.6">row4_wire</text>
<text x="344.7" y="61.6">row5_wire</text>
<text x="378.2" y="61.6">row5</text>
<text x="172.7" y="70.5">row0</text>
<text x="172.7" y="66.9">row1</text>
<text x="181.2" y="67.5">17</text>
<text x="181.2" y="71">18</text>
<text x="187.7" y="68.9">D6</text>
<text x="187.7" y="72.4">D7</text>
<text x="231.9" y="83">GND</text>
<text x="233.3" y="79.4">VIN</text>
<text x="241.7" y="81.6">31</text>
<text x="241.7" y="78">32</text>
<text x="169.9" y="88.1">statusB</text>
<text x="183.2" y="88.6">1</text>
<text x="231.8" y="86.5">GND</text>
<text x="234.9" y="90">5V</text>
<text x="241.5" y="88.6">29</text>
<text x="241.5" y="85">30</text>
<text x="84.4" y="92.1">1</text>
<text x="88.9" y="93.6">N/C</text>
<text x="118.2" y="92.1">8</text>
<text x="169.7" y="91.6">statusG</text>
<text x="169.9" y="95.2">statusR</text>
<text x="183.2" y="92.1">2</text>
<text x="183.2" y="95.7">3</text>
<text x="187.7" y="90">D8</text>
<text x="187.7" y="93.6">D9</text>
<text x="232.9" y="93.5">3V3</text>
<text x="241.5" y="95.6">27</text>
<text x="241.5" y="92.1">28</text>
<text x="84.4" y="99.2">2</text>
<text x="118.2" y="99.2">7</text>
<text x="166.9" y="98.7">program0</text>
<text x="183.2" y="99.2">4</text>
<text x="187.7" y="97.1">D10</text>
<text x="187.7" y="100.6">D11</text>
<text x="228.7" y="97">RESET</text>
<text x="229.2" y="100.6">IOREF</text>
<text x="241.5" y="99.2">26</text>
<text x="279.6" y="100.6" transform="rotate(-90 279.6 100.6)">row5</text>
<text x="293.7" y="100.6" transform="rotate(-90 293.7 100.6)">row4</text>
<text x="307.8" y="100.6" transform="rotate(-90 307.8 100.6)">row3</text>
<text x="321.9" y="100.6" transform="rotate(-90 321.9 100.6)">row2</text>
<text x="336" y="100.6" transform="rotate(-90 336 100.6)">row1</text>
<text x="350.1" y="100.6" transform="rotate(-90 350.1 100.6)">row0</text>
<text x="84.4" y="106.3">3</text>
<text x="118.2" y="106.3">6</text>
<text x="131.2" y="105.7">MIDI_RX</text>
<text x="166.9" y="102.2">program1</text>
<text x="166.9" y="105.7">program2</text>
<text x="183.1" y="106.2">6</text>
<text x="183.2" y="102.8">5</text>
<text x="187.6" y="107.6">D13</text>
<text x="187.7" y="104.2">D12</text>
<text x="227.3" y="104.1">POWER</text>
<text x="241.5" y="102.7">25</text>
<text x="183.4" y="109.8">7</text>
<text x="183.4" y="113.3">8</text>
<text x="187.8" y="111.2">GND</text>
<text x="84.4" y="116.8">4</text>
<text x="88.9" y="118.3">N/C</text>
<text x="118.2" y="116.8">5</text>
<text x="171.8" y="119.8">check 10</text>
<text x="183.4" y="116.9">9</text>
<text x="187.8" y="114.7">AREF</text>
<text x="187.8" y="118.3">SDA</text>
<text x="187.8" y="121.8">SCL</text>
<text x="32.5" y="153.4">program0</text>
<text x="62.4" y="153.4">program1</text>
<text x="92.4" y="153.4">program2</text>
<text x="44.8" y="195.7">check</text>
<text x="349.8" y="195.7">column0</text>
<text x="383.5" y="195.7">column1</text>
<text x="279.6" y="201.2" transform="rotate(-90 279.6 201.2)">column4</text>
<text x="293.7" y="201.2" transform="rotate(-90 293.7 201.2)">column3</text>
<text x="307.8" y="201.2" transform="rotate(-90 307.8 201.2)">column2</text>
<text x="321.9" y="201.2" transform="rotate(-90 321.9 201.2)">column1</text>
<text x="336" y="201.2" transform="rotate(-90 336 201.2)">column0</text>
<text x="349.8" y="199.2">column2</text>
<text x="349.8" y="202.7">column4</text>
<text x="383.5" y="199.2">column3</text>
<text x="149" y="227.6" transform="rotate(-90 149 227.6)">row5_wire</text>
<text x="164.9" y="227.6" transform="rotate(-90 164.9 227.6)">row4_wire</text>
<text x="179" y="227.6" transform="rotate(-90 179 227.6)">row3_wire</text>
<text x="193.1" y="227.6" transform="rotate(-90 193.1 227.6)">row2_wire</text>
<text x="207.3" y="227.6" transform="rotate(-90 207.3 227.6)">row1_wire</text>
<text x="221.4" y="227.6" transform="rotate(-90 221.4 227.6)">row0_wire</text>
<text x="51.9" y="234.5">statusB</text>
<text x="51.9" y="243.3">statusG</text>
<text x="51.9" y="252.1">statusR</text>
</g>
<g font-size="3.2">
<text x="36.3" y="46.6" transform="rotate(-90 36.3 46.6)">1</text>
<text x="39.9" y="46.6" transform="rotate(-90 39.9 46.6)">2</text>
<text x="43.4" y="46.6" transform="rotate(-90 43.4 46.6)">3</text>
<text x="324.6" y="49.5">1</text>
<text x="324.6" y="53">3</text>
<text x="333.1" y="49.5">2</text>
<text x="333.1" y="53">4</text>
<text x="324.6" y="56.5">5</text>
<text x="333.1" y="56.5">6</text>
<text x="24" y="113.9" transform="rotate(-90 24 113.9)">1</text>
<text x="27.5" y="113.9" transform="rotate(-90 27.5 113.9)">2</text>
<text x="31" y="113.9" transform="rotate(-90 31 113.9)">3</text>
<text x="25.5" y="155.3">2</text>
<text x="55.5" y="155.3">2</text>
<text x="85.5" y="155.3">2</text>
<text x="25.5" y="158.8">1</text>
<text x="55.5" y="158.8">1</text>
<text x="85.5" y="158.8">1</text>
<text x="24.8" y="196.2">1</text>
<text x="24.8" y="192.7">2</text>
<text x="36.7" y="196.2">3</text>
<text x="36.7" y="192.7">4</text>
<text x="366.9" y="197.6">1</text>
<text x="375.5" y="197.6">2</text>
<text x="366.9" y="201.2">3</text>
<text x="375.5" y="201.2">4</text>
<text x="366.9" y="204.7">5</text>
<text x="375.5" y="204.7">6</text>
<text x="24.9" y="245.6">3</text>
<text x="24.9" y="242.1">4</text>
<text x="24.9" y="252">1</text>
<text x="24.9" y="249.1">2</text>
</g>
</svg>
